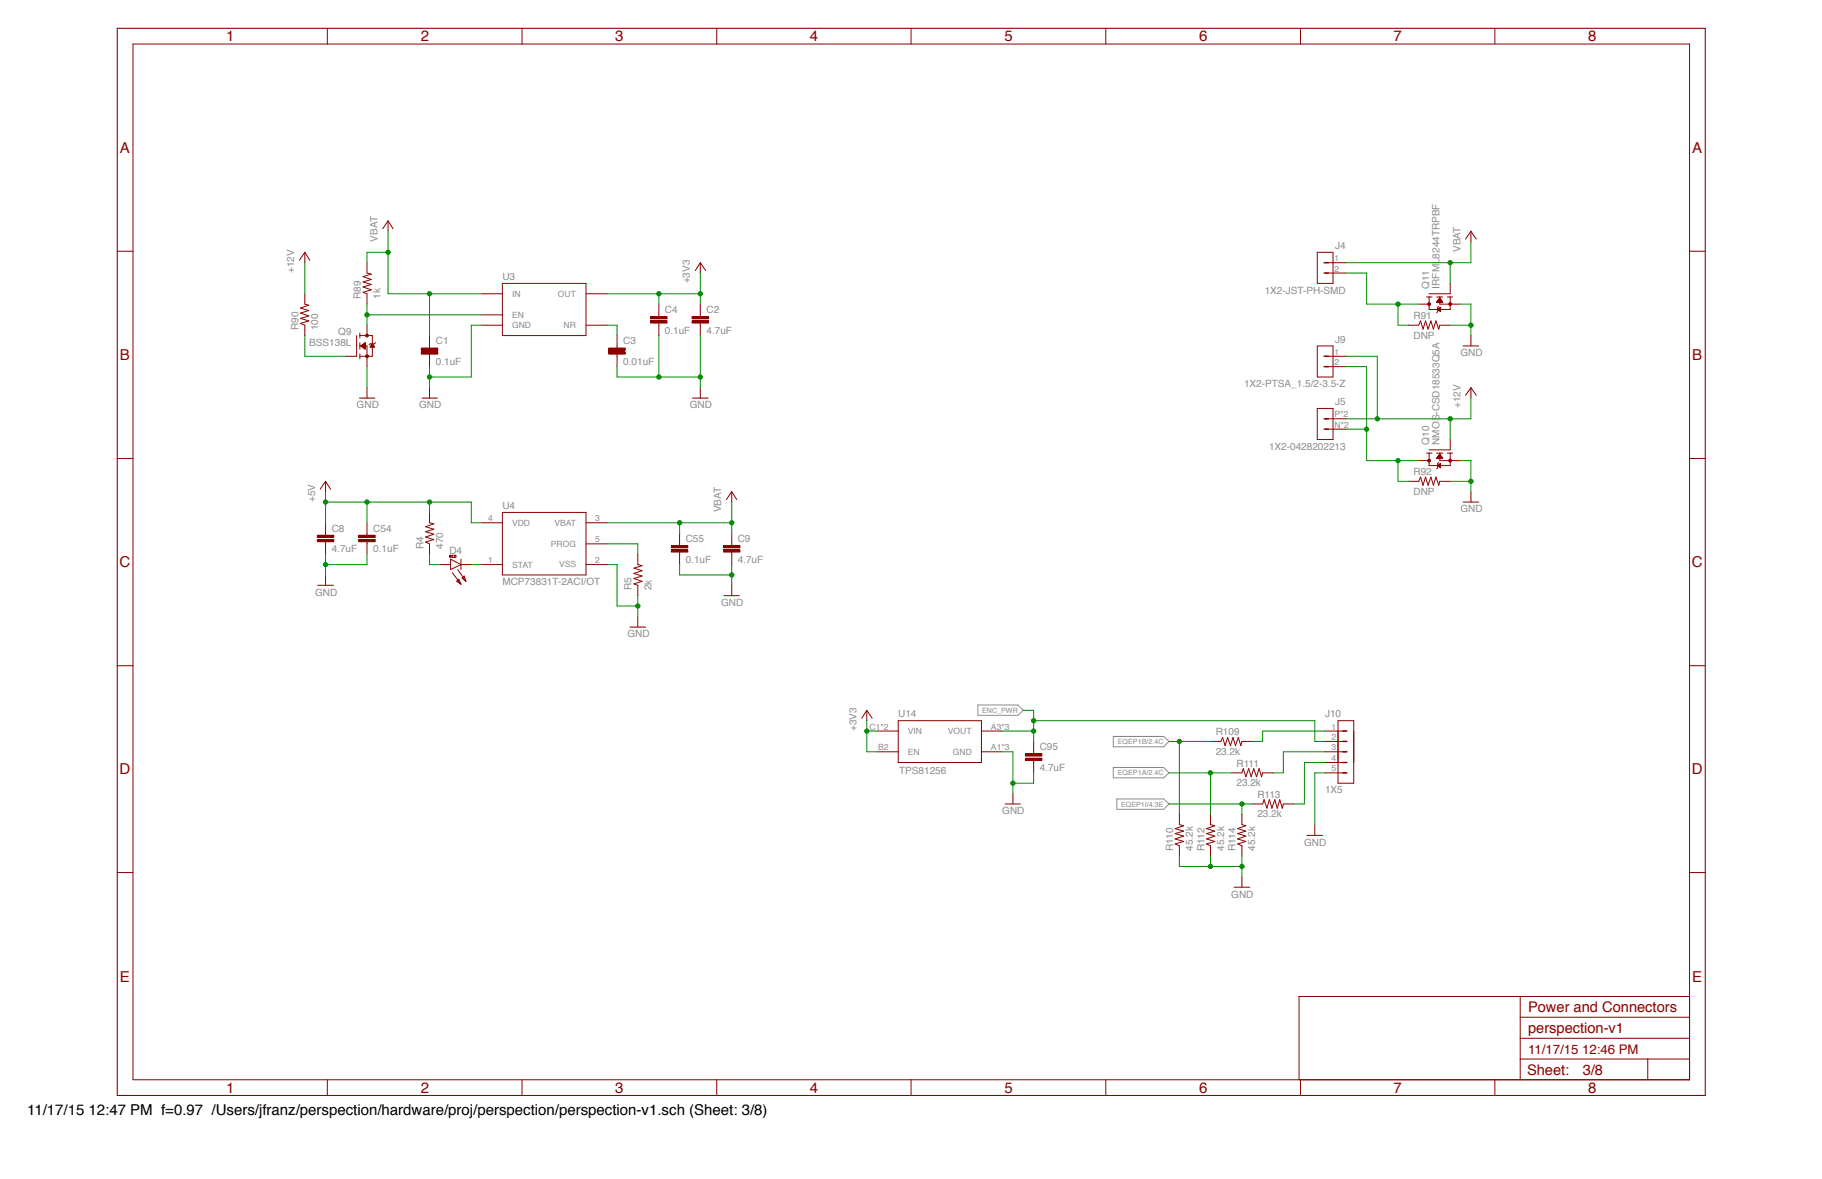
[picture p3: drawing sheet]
<svg xmlns="http://www.w3.org/2000/svg" width="432mm" height="279mm" viewBox="0 0 432 279" stroke-linecap="round" stroke-linejoin="round" font-family="sans-serif">
<path d="M231.8 167.1h9.4l1.3 1.2-1.3 1.2h-9.4zM263.8 174.5h12l1.3 1.2-1.3 1.3h-12zM263.8 181.9h12l1.3 1.3-1.3 1.1h-12zM264.7 189.3h11.1l1.3 1.2-1.3 1.3h-11.1z" fill="none" stroke="#8b8b8b" stroke-width=".24"/>
<g fill="none" stroke="#8b0100" stroke-width=".24">
<path d="M31.5 10.4h368.9v245.5h-368.9zM77.6 6.7v3.7M123.7 6.7v3.7M169.9 6.7v3.7M215.9 6.7v3.7M262.1 6.7v3.7M308.2 6.7v3.7M354.3 6.7v3.7M27.8 59.5h3.7M92 52.3l1.2 1.9M92 52.3l-1.3 1.9M92 52.3v2.5"/>
<path d="M400.4 59.5h3.7M114.2 69.6h4.9M114.2 74.6h4.9M114.2 77.1h4.9M119.1 67.2h19.8v12.3h-19.8zM138.9 69.6h4.9M138.9 77.1h4.9M101.8 82v.5M101.8 83.9v.5M27.8 108.6h3.7M400.4 108.6h3.7M27.8 157.8h3.7"/>
<path d="M400.4 157.8h3.7M27.8 206.8h3.7M400.4 206.8h3.7M360.3 236.2v19.7M400.4 236.2h-92.5v19.7M77.6 255.9v3.7M123.7 255.9v3.7M169.9 255.9v3.7M215.9 255.9v3.7M262.1 255.9v3.7M308.2 255.9v3.7M354.3 255.9v3.7"/>
<path d="M360.3 251h40.1M360.3 246.1h40.1M360.3 241.1h40.1M390.5 251v4.9"/>
</g>
<path d="M27.8 6.7h376.3v252.9h-376.3z" fill="none" stroke="#8b0100" stroke-width=".25"/>
<path d="M99.8 83.4h3.9v.5h-3.9z" fill="#8b0100"/>
<path d="M99.8 83.4h3.9v.5h-3.9z" fill="none" stroke="#8b0100" stroke-width=".24"/>
<path d="M99.8 82.5h3.9v.5h-3.9z" fill="#8b0100"/>
<path d="M101.8 79.5v2.5M166 62.3l1.2 1.8M166 62.3l-1.2 1.8M166 62.3v2.4M166 74.6v.4M166 76.6v.5M99.8 82.5h3.9v.5h-3.9zM101.8 84.4v2.5" fill="none" stroke="#8b0100" stroke-width=".24"/>
<path d="M164 76h3.9v.5h-3.9z" fill="#8b0100"/>
<path d="M164 76.1h3.9v.5h-3.9z" fill="none" stroke="#8b0100" stroke-width=".24"/>
<path d="M164 75h3.9v.5h-3.9z" fill="#8b0100"/>
<path d="M164 75h3.9v.5h-3.9zM166 72.1v2.5M166 77.1v2.4M146.2 82v.5M146.2 83.9v.5" fill="none" stroke="#8b0100" stroke-width=".24"/>
<path d="M144.3 83.4h3.9v.5h-3.9z" fill="#8b0100"/>
<path d="M144.3 83.4h3.9v.5h-3.9z" fill="none" stroke="#8b0100" stroke-width=".24"/>
<path d="M144.3 82.5h3.9v.5h-3.9z" fill="#8b0100"/>
<path d="M146.2 79.5v2.5M156.1 74.6v.4M156.1 76.6v.5M144.3 82.5h3.9v.5h-3.9zM146.2 84.4v2.5" fill="none" stroke="#8b0100" stroke-width=".24"/>
<path d="M154.2 76h3.9v.5h-3.9z" fill="#8b0100"/>
<path d="M154.2 76.1h3.9v.5h-3.9z" fill="none" stroke="#8b0100" stroke-width=".24"/>
<path d="M154.2 75h3.9v.5h-3.9z" fill="#8b0100"/>
<g fill="none" stroke="#8b0100" stroke-width=".24">
<path d="M154.2 75h3.9v.5h-3.9zM156.1 72.1v2.5M156.1 77.1v2.4M100 94.3h3.7M101.8 91.9v2.4M164.1 94.3h3.7M166 91.9v2.4M77.2 114.1l1.1 1.8M77.2 114.1l-1.3 1.8M77.2 114.1v2.4M77.2 126.4v.5M77.2 128.4v.5"/>
<path d="M114.2 123.9h4.9M114.2 133.8h4.9M119.1 121.4h19.8v14.8h-19.8zM138.9 123.9h4.9M138.9 133.8h4.9M138.9 128.9h4.9"/>
</g>
<path d="M75.2 127.8h3.9v.6h-3.9z" fill="#8b0100"/>
<path d="M75.2 127.9h3.9v.5h-3.9z" fill="none" stroke="#8b0100" stroke-width=".24"/>
<path d="M75.2 126.8h3.9v.5h-3.9z" fill="#8b0100"/>
<g fill="none" stroke="#8b0100" stroke-width=".24">
<path d="M75.2 126.9h3.9v.5h-3.9zM75.3 138.7h3.7M77.2 123.9v2.5M77.2 128.9v2.4M77.2 136.2v2.5M101.8 121.4v2.5l1 .2-1.9 .7 1.9 .6-1.9 .6 1.9 .6-1.9 .7 1.9 .6-1.9 .6 .9 .4v2.4M104.3 133.8h2.5M106.5 131.9l.4-.1-.1-.2h-.3v.5M106.7 131.9l.2 .2M106.8 132.5l2.4 1.3-2.4 1.2zM107.1 131.8h.2M107.2 135.7l2 2.8"/>
<path d="M107.5 131.6h-.4v.5h.4M107.7 131.6l.4 .1-.1 .4h-.3zM108.2 137.8l.5-.5 .5 1.2zM108.5 135l1.9 2.8M108.7 137.5l-.2 .3M109.2 132.5v2.5M109.2 133.8h2.5M109.5 137l.5-.5 .4 1.3zM110 136.8l-.3 .2M151.2 131.3v2.5l1 .2-2 .6 2 .6-2 .7 2 .6-2 .6 2 .7-2 .6 1 .3v2.5M173.4 128.9v.4M173.4 130.8v.5"/>
<path d="M149.3 148.6h3.7M151.2 146.2v2.4"/>
</g>
<path d="M171.4 130.3h3.9v.5h-3.9z" fill="#8b0100"/>
<path d="M171.5 130.3h3.9v.5h-3.9z" fill="none" stroke="#8b0100" stroke-width=".24"/>
<path d="M171.4 129.3h3.9v.5h-3.9z" fill="#8b0100"/>
<path d="M173.4 116.5v2.5M173.4 116.5l1.2 1.9M173.4 116.5l-1.3 1.9M87 126.4v.5M87 128.4v.5M171.5 129.3h3.9v.5h-3.9zM173.4 126.4v2.5M173.4 131.3v2.5M173.4 138.7v2.5M171.6 141.2h3.6" fill="none" stroke="#8b0100" stroke-width=".24"/>
<path d="M85 127.8h3.9v.6h-3.9z" fill="#8b0100"/>
<path d="M85 127.9h3.9v.5h-3.9z" fill="none" stroke="#8b0100" stroke-width=".24"/>
<path d="M85 126.8h3.9v.5h-3.9z" fill="#8b0100"/>
<path d="M85 126.9h3.9v.5h-3.9zM87 123.9v2.5M87 128.9v2.4M161.1 128.9v.4M161.1 130.8v.5" fill="none" stroke="#8b0100" stroke-width=".24"/>
<path d="M159.1 130.3h3.9v.5h-3.9z" fill="#8b0100"/>
<path d="M159.1 130.3h3.9v.5h-3.9z" fill="none" stroke="#8b0100" stroke-width=".24"/>
<path d="M159.1 129.3h3.9v.5h-3.9z" fill="#8b0100"/>
<path d="M84.5 79.5v4.9M85.3 78.9v1.2M85.3 79.5h2.9v4.9h-2.9M85.3 81.2v1.5M85.3 83.8v1.2M85.3 82h1.7v2.4M89 81.2l-.2 .3h-1.1l-.2 .2M159.1 129.3h3.9v.5h-3.9zM161.1 126.4v2.5M161.1 131.3v2.5" fill="none" stroke="#8b0100" stroke-width=".24"/>
<circle cx="87" cy="84.4" r=".34" fill="#8b0100"/>
<circle cx="87" cy="84.4" r=".34" fill="none" stroke="#8b0100" stroke-width=".24"/>
<circle cx="87" cy="79.5" r=".34" fill="#8b0100"/>
<g fill="none" stroke="#8b0100" stroke-width=".24">
<path d="M72.2 59.8l1.2 1.9M72.2 59.8l-1.2 1.9M72.2 59.8v2.5M72.2 69.6v2.5l1 .2-2 .7 2 .6-2 .6 2 .7-2 .6 2 .6-2 .5 1 .5v2.4M87 62.3v2.4l1 .3-2 .6 2 .6-2 .6 2 .6-2 .6 2 .7-2 .6 1 .3v2.5M87 77.1v2.4M82.1 84.4h2.4M85.2 94.3h3.6M85.5 82h1.1M85.5 82l1.1-.8v1.5zM85.6 82.1h1M85.6 81.9h1"/>
<path d="M85.7 82.1h.9M85.7 81.8h.9M85.9 82.2h.7M85.9 81.7h.7M86 82.3h.6M86 81.6h.6M86.1 81.6h.5M86.1 82.4h.5M86.2 82.5h.4M86.2 81.5h.4M86.3 82.6h.3M86.3 81.4h.3"/>
<path d="M86.5 82.7h.1M86.5 81.3h.1M87 84.4v2.5M87 91.9v2.4M87.8 82.1h.9M87.9 82.1h.8M87.9 82h.7M88 81.9h.5M88 81.8h.5M88.1 81.7h.3M88.2 81.6h.1M88.2 81.5l.6 .7h-1.1z"/>
<path d="M338.1 107.4h1.3M338.7 106.6h5M338.7 107.4v2.9h5v-2.9M340.5 107.4h1.4M341 109.6l-.3 .2v1l-.2 .3M341.2 107.4v1.8h2.5M343 107.4h1.3"/>
<circle cx="87" cy="79.5" r=".34"/>
</g>
<circle cx="343.7" cy="109.1" r=".34" fill="#8b0100"/>
<circle cx="343.7" cy="109.2" r=".34" fill="none" stroke="#8b0100" stroke-width=".24"/>
<circle cx="338.7" cy="109.1" r=".34" fill="#8b0100"/>
<g fill="none" stroke="#8b0100" stroke-width=".24">
<path d="M338.1 70.4h1.3M338.7 70.4v2.9h5v-2.9M338.7 69.6h5M340.5 70.4h1.4M341 72.6l-.3 .2v1.1l-.2 .2M341.2 70.4v1.7h2.5M343 70.4h1.3M336.2 109.2h2.5M340.5 108.6h1.4M340.6 108.5h1.2M340.6 108.4h1.1M340.6 108.3h1.1"/>
<path d="M340.7 110.3l.7-.5v1zM340.7 110.3h.7M340.7 108.2h1M340.8 110.4h.6M340.8 110.3h.6M340.8 108.1h.8M340.9 110.5h.5M340.9 108.1h.6M341 110.2h.4M341 108h.4M341 107.9h.4M341.1 110.6h.3"/>
<path d="M341.1 110.1h.3M341.1 107.8h.2M341.1 110h.3M341.1 107.7h.1M341.1 107.6h.1M341.2 110.7h.2M341.2 107.6l.7 1h-1.4zM341.3 110.8h.1M341.3 109.9h.2M343.7 109.2h2.4M343.7 104.2v2.4M346.7 119h3.8"/>
<path d="M348.6 116.5v2.5"/>
<circle cx="338.7" cy="109.2" r=".34"/>
</g>
<circle cx="343.7" cy="72.1" r=".34" fill="#8b0100"/>
<circle cx="343.7" cy="72.1" r=".34" fill="none" stroke="#8b0100" stroke-width=".24"/>
<circle cx="338.7" cy="72.1" r=".34" fill="#8b0100"/>
<g fill="none" stroke="#8b0100" stroke-width=".24">
<path d="M312.2 59.8h3.7v7.4h-3.7zM348.6 54.8l1.3 1.9M348.6 54.8l-1.3 1.9M348.6 54.8v2.5M314 62.3h5M314 64.7h5M333.8 77.1h2.4l.5-1 .5 1.9 .6-1.9 .6 1.9 .7-1.9 .6 1.9 .6-1.9 .7 1.9 .2-.9h2.5M336.2 72.1h2.5M340.5 71.6h1.4M340.6 71.5h1.2M340.6 71.4h1.1M340.6 71.3h1.1"/>
<path d="M340.7 73.3h.7M340.7 71.2h1M340.8 73.4h.6M340.8 73.3h.6M340.8 71.1h.8M340.9 71.1h.6M341 73.5h.4M341 73.2h.4M341 71h.4M341 70.9h.4M341.1 73.6h.3M341.1 73.1h.3"/>
<path d="M341.1 70.8h.2M341.1 73h.3M341.1 70.7h.1M341.1 70.6h.1M341.2 73.7h.2M341.2 70.6l.7 1h-1.4zM341.3 73.8h.1M341.3 72.9h.1M341.4 72.8l-.7 .5M341.4 72.8v1.1l-.7-.6M341.4 72.8h.1M343.7 72.1h2.4"/>
<path d="M343.7 67.2v2.4M348.6 79.5v2.5M312.2 82h3.7v7.3h-3.7zM312.2 96.8h3.7v7.4h-3.7zM314 99.3h5M314 84.4h5M314 86.9h5M346.7 82h3.8M348.6 91.9v2.4M348.6 91.9l1.3 1.8M348.6 91.9l-1.3 1.8M314 101.7h5"/>
<path d="M333.8 114.1h2.4l.5-1 .5 1.9 .6-1.9 .6 1.9 .7-1.9 .6 1.9 .6-1.9 .7 1.9 .2-.9h2.5M205.4 168.3l1.3 1.9M205.4 168.3l-1.2 1.9M205.4 168.3v2.5M208 173.2h4.9M208 178.2h4.9M212.9 170.8h19.7v9.9h-19.7zM232.6 173.2h4.9M232.6 178.2h4.9M245 178.2v.5M314 173.2h5M314 175.7h5"/>
<path d="M314 178.2h5M317.1 170.8h3.7v14.8h-3.7zM238.2 190.5h3.6M240.1 188.1v2.4M245 180.2v.5M314 180.7h5M314 183.2h5"/>
<circle cx="338.7" cy="72.1" r=".34"/>
</g>
<path d="M313.8 62.3h1M313.8 64.7h1M313.8 99.3h1M313.8 84.4h1M313.8 86.9h1M313.8 101.7h1M318.2 173.2h1M318.2 175.7h1M318.2 178.2h1M318.2 180.7h1M318.2 183.2h1" fill="none" stroke="#8b0100" stroke-width=".34"/>
<path d="M243 179.7h3.9v.5h-3.9z" fill="#8b0100"/>
<path d="M243 179.7h3.9v.5h-3.9z" fill="none" stroke="#8b0100" stroke-width=".24"/>
<path d="M243 178.6h3.9v.6h-3.9z" fill="#8b0100"/>
<g fill="none" stroke="#8b0100" stroke-width=".24">
<path d="M243 178.7h3.9v.5h-3.9zM245 175.7v2.5M286.9 175.7h2.4l.5-.9 .5 1.9 .6-1.9 .7 1.9 .6-1.9 .6 1.9 .7-1.9 .6 1.9 .2-1h2.5M245 180.7v2.5M279.5 193v2.4l1 .3-2 .7 2 .6-2 .5 2 .6-2 .7 2 .6-2 .6 1 .4v2.5M286.9 193v2.4l1 .3-2 .7 2 .6-2 .5 2 .6-2 .7 2 .6-2 .6 1 .4v2.5M291.9 183.2h2.4l.4-1.1 .6 2 .6-2 .6 2 .6-2 .7 2 .6-2 .6 2 .2-.9h2.5M294.3 193v2.4l1 .3-2 .7 2 .6-2 .5 2 .6-2 .7 2 .6-2 .6 1 .4v2.5M296.8 190.5h2.4l.4-1 .6 2 .6-2 .6 2 .7-2 .6 2 .6-2 .6 2 .2-1h2.5M309.7 198h3.8M311.6 195.4v2.6M292.5 210.2h3.7"/>
<path d="M294.3 207.8v2.4"/>
</g>
<path d="M143.8 69.6h22.2M166 64.7v7.4" fill="none" stroke="#008b00" stroke-width=".24"/>
<circle cx="165.9" cy="69.6" r=".51" fill="#008b00"/>
<g fill="none" stroke="#008b00" stroke-width=".24">
<path d="M156.1 69.6v2.5"/>
<circle cx="166" cy="69.6" r=".51"/>
</g>
<circle cx="156.1" cy="69.6" r=".51" fill="#008b00"/>
<g fill="none" stroke="#008b00" stroke-width=".24">
<path d="M205.4 173.2h2.6M205.4 170.8v7.4h2.6"/>
<circle cx="156.1" cy="69.6" r=".51"/>
</g>
<circle cx="205.4" cy="173.2" r=".51" fill="#008b00"/>
<g fill="none" stroke="#008b00" stroke-width=".24">
<path d="M156.1 79.5v9.8h-9.9v-2.4"/>
<circle cx="205.4" cy="173.2" r=".51"/>
</g>
<circle cx="156.1" cy="89.3" r=".51" fill="#008b00"/>
<g fill="none" stroke="#008b00" stroke-width=".24">
<path d="M166 79.5v12.4M156.1 89.3h9.9"/>
<circle cx="156.1" cy="89.3" r=".51"/>
</g>
<circle cx="165.9" cy="89.3" r=".51" fill="#008b00"/>
<g fill="none" stroke="#008b00" stroke-width=".24">
<path d="M114.2 77.1h-2.5v12.2h-9.9M101.8 86.9v5"/>
<circle cx="166" cy="89.3" r=".51"/>
</g>
<circle cx="101.8" cy="89.3" r=".51" fill="#008b00"/>
<g fill="none" stroke="#008b00" stroke-width=".24">
<path d="M77.2 131.3v4.9M87 131.3v2.5h-9.8"/>
<circle cx="101.8" cy="89.3" r=".51"/>
</g>
<circle cx="77.1" cy="133.8" r=".51" fill="#008b00"/>
<g fill="none" stroke="#008b00" stroke-width=".24">
<path d="M146.2 133.8v9.8h5M151.2 141.2v5"/>
<circle cx="77.2" cy="133.8" r=".51"/>
</g>
<circle cx="151.1" cy="143.6" r=".51" fill="#008b00"/>
<g fill="none" stroke="#008b00" stroke-width=".24">
<path d="M143.8 133.8h2.4M161.1 133.8v2.4h12.3M173.4 133.8v4.9"/>
<circle cx="151.2" cy="143.6" r=".51"/>
</g>
<circle cx="173.4" cy="136.2" r=".51" fill="#008b00"/>
<g fill="none" stroke="#008b00" stroke-width=".24">
<path d="M87 86.9v5M343.7 114.1h4.9M346.1 109.2h2.5v7.3"/>
<circle cx="173.4" cy="136.2" r=".51"/>
</g>
<circle cx="348.6" cy="114" r=".51" fill="#008b00"/>
<g fill="none" stroke="#008b00" stroke-width=".24">
<path d="M343.7 77.1h4.9M346.1 72.1h2.5v7.4"/>
<circle cx="348.6" cy="114.1" r=".51"/>
</g>
<circle cx="348.6" cy="77" r=".51" fill="#008b00"/>
<g fill="none" stroke="#008b00" stroke-width=".24">
<path d="M237.5 178.2h2.6v9.9M245 183.2v2.4h-4.9"/>
<circle cx="348.6" cy="77.1" r=".51"/>
</g>
<circle cx="240" cy="185.6" r=".51" fill="#008b00"/>
<g fill="none" stroke="#008b00" stroke-width=".24">
<path d="M314 183.2h-2.4v12.2M279.5 202.9v2.4h14.8M294.3 202.9v4.9"/>
<circle cx="240.1" cy="185.6" r=".51"/>
</g>
<circle cx="294.3" cy="205.3" r=".51" fill="#008b00"/>
<g fill="none" stroke="#008b00" stroke-width=".24">
<path d="M286.9 202.9v2.4"/>
<circle cx="294.3" cy="205.3" r=".51"/>
</g>
<circle cx="286.9" cy="205.3" r=".51" fill="#008b00"/>
<g fill="none" stroke="#008b00" stroke-width=".24">
<path d="M92 54.8v14.8h22.2M101.8 69.6v9.9"/>
<circle cx="286.9" cy="205.3" r=".51"/>
</g>
<circle cx="101.8" cy="69.6" r=".51" fill="#008b00"/>
<g fill="none" stroke="#008b00" stroke-width=".24">
<path d="M92 59.8h-5v2.5"/>
<circle cx="101.8" cy="69.6" r=".51"/>
</g>
<circle cx="91.9" cy="59.8" r=".51" fill="#008b00"/>
<g fill="none" stroke="#008b00" stroke-width=".24">
<path d="M173.4 119v7.4M143.8 123.9h29.6"/>
<circle cx="92" cy="59.8" r=".51"/>
</g>
<circle cx="173.4" cy="123.9" r=".51" fill="#008b00"/>
<g fill="none" stroke="#008b00" stroke-width=".24">
<path d="M161.1 123.9v2.5"/>
<circle cx="173.4" cy="123.9" r=".51"/>
</g>
<circle cx="161" cy="123.9" r=".51" fill="#008b00"/>
<g fill="none" stroke="#008b00" stroke-width=".24">
<path d="M348.6 57.3v5h-29.6M343.7 62.3v4.9"/>
<circle cx="161.1" cy="123.9" r=".51"/>
</g>
<circle cx="343.7" cy="62.2" r=".51" fill="#008b00"/>
<g fill="none" stroke="#008b00" stroke-width=".24">
<path d="M143.8 77.1h2.4v2.4M77.2 116.5v7.4M77.2 119h34.5v4.9h2.5"/>
<circle cx="343.7" cy="62.3" r=".51"/>
</g>
<circle cx="77.1" cy="119" r=".51" fill="#008b00"/>
<g fill="none" stroke="#008b00" stroke-width=".24">
<path d="M101.8 119v2.4"/>
<circle cx="77.2" cy="119" r=".51"/>
</g>
<circle cx="101.8" cy="119" r=".51" fill="#008b00"/>
<g fill="none" stroke="#008b00" stroke-width=".24">
<path d="M87 119v4.9"/>
<circle cx="101.8" cy="119" r=".51"/>
</g>
<circle cx="87" cy="119" r=".51" fill="#008b00"/>
<g fill="none" stroke="#008b00" stroke-width=".24">
<path d="M87 74.6h27.2M87 72.1v5M101.8 131.3v2.5h2.5M111.7 133.8h2.5M143.8 128.9h7.4v2.4"/>
<circle cx="87" cy="119" r=".51"/>
</g>
<circle cx="87" cy="74.6" r=".51" fill="#008b00"/>
<g fill="none" stroke="#008b00" stroke-width=".24">
<path d="M72.2 79.5v4.9h9.9M72.2 62.3v7.3M343.7 99.3v4.9M348.6 94.3v5h-29.6"/>
<circle cx="87" cy="74.6" r=".51"/>
</g>
<circle cx="343.7" cy="99.2" r=".51" fill="#008b00"/>
<g fill="none" stroke="#008b00" stroke-width=".24">
<path d="M319 84.4h7.4v14.9"/>
<circle cx="343.7" cy="99.3" r=".51"/>
</g>
<circle cx="326.4" cy="99.2" r=".51" fill="#008b00"/>
<g fill="none" stroke="#008b00" stroke-width=".24">
<path d="M319 101.7h4.9v7.5h12.3M331.3 109.2v4.9h2.5"/>
<circle cx="326.4" cy="99.3" r=".51"/>
</g>
<circle cx="331.3" cy="109.1" r=".51" fill="#008b00"/>
<g fill="none" stroke="#008b00" stroke-width=".24">
<path d="M319 86.9h4.9v14.8"/>
<circle cx="331.3" cy="109.2" r=".51"/>
</g>
<circle cx="323.8" cy="101.7" r=".51" fill="#008b00"/>
<g fill="none" stroke="#008b00" stroke-width=".24">
<path d="M319 64.7h4.9v7.4h12.3M331.3 72.1v5h2.5"/>
<circle cx="323.9" cy="101.7" r=".51"/>
</g>
<circle cx="331.3" cy="72.1" r=".51" fill="#008b00"/>
<g fill="none" stroke="#008b00" stroke-width=".24">
<path d="M237.5 173.2h7.5M245 170.8v4.9"/>
<circle cx="331.3" cy="72.1" r=".51"/>
</g>
<circle cx="244.9" cy="173.2" r=".51" fill="#008b00"/>
<g fill="none" stroke="#008b00" stroke-width=".24">
<path d="M242.5 168.3h2.5v2.5h66.6v4.9h2.4"/>
<circle cx="245" cy="173.2" r=".51"/>
</g>
<circle cx="244.9" cy="170.8" r=".51" fill="#008b00"/>
<g fill="none" stroke="#008b00" stroke-width=".24">
<path d="M277.1 190.5h19.7M294.3 190.5v2.5"/>
<circle cx="245" cy="170.8" r=".51"/>
</g>
<circle cx="294.3" cy="190.5" r=".51" fill="#008b00"/>
<g fill="none" stroke="#008b00" stroke-width=".24">
<path d="M277.1 183.2h14.8M286.9 183.2v9.8"/>
<circle cx="294.3" cy="190.5" r=".51"/>
</g>
<circle cx="286.9" cy="183.1" r=".51" fill="#008b00"/>
<g fill="none" stroke="#008b00" stroke-width=".24">
<path d="M277.1 175.7h9.8M279.5 175.7v17.3"/>
<circle cx="286.9" cy="183.2" r=".51"/>
</g>
<circle cx="279.5" cy="175.7" r=".51" fill="#008b00"/>
<g fill="none" stroke="#008b00" stroke-width=".24">
<path d="M314 173.2h-14.8v2.5h-2.4M314 178.2h-9.9v5h-2.4M314 180.7h-4.9v9.8h-2.5"/>
<circle cx="279.5" cy="175.7" r=".51"/>
</g>
<g font-size="3.6" fill="#8b0100">
<text x="53.6" y="9.8">1</text>
<text x="99.7" y="9.8">2</text>
<text x="145.8" y="9.8">3</text>
<text x="191.9" y="9.8">4</text>
<text x="238.1" y="9.8">5</text>
<text x="284.2" y="9.8">6</text>
<text x="330.3" y="9.8">7</text>
<text x="376.4" y="9.8">8</text>
<text x="28.4" y="36.2">A</text>
<text x="401.1" y="36.2">A</text>
<text x="28.4" y="85.3">B</text>
<text x="401.1" y="85.3">B</text>
<text x="28.4" y="134.4">C</text>
<text x="401" y="134.4">C</text>
<text x="28.4" y="183.5">D</text>
<text x="401" y="183.5">D</text>
<text x="28.4" y="232.6">E</text>
<text x="401.1" y="232.6">E</text>
<text x="53.6" y="259">1</text>
<text x="99.7" y="259">2</text>
<text x="145.8" y="259">3</text>
<text x="191.9" y="259">4</text>
<text x="238.1" y="259">5</text>
<text x="284.2" y="259">6</text>
<text x="330.3" y="259">7</text>
<text x="376.4" y="259">8</text>
</g>
<text font-size="3.6" x="6.4" y="264.2">11/17/15 12:47 PM f=0.97 /Users/jfranz/perspection/hardware/proj/perspection/perspection-v1.sch (Sheet: 3/8)</text>
<g font-size="3.5" fill="#8b0100">
<text x="362.1" y="239.9">Power and Connectors</text>
<text x="362.1" y="244.8">perspection-v1</text>
<text x="361.9" y="254.8">Sheet:</text>
<text x="375.1" y="254.7">3/8</text>
</g>
<text font-size="3.1" fill="#8b0100" x="362.1" y="249.7">11/17/15 12:46 PM</text>
<g font-size="2.4" fill="#8b8b8b">
<text x="89.5" y="57.3" transform="rotate(-90 89.5 57.3)">VBAT</text>
<text x="316.4" y="59">J4</text>
<text x="346.1" y="59.8" transform="rotate(-90 346.1 59.8)">VBAT</text>
<text x="69.7" y="64.7" transform="rotate(-90 69.7 64.7)">+12V</text>
<text x="85.5" y="70.9" transform="rotate(-90 85.5 70.9)">R89</text>
<text x="90.2" y="70.9" transform="rotate(-90 90.2 70.9)">1k</text>
<text x="119.1" y="66.4">U3</text>
<text x="163.5" y="67.2" transform="rotate(-90 163.5 67.2)">+3V3</text>
<text x="299.7" y="69.6">1X2-JST-PH-SMD</text>
<text x="338.7" y="68.4" transform="rotate(-90 338.7 68.4)">Q11</text>
<text x="341.2" y="68.4" transform="rotate(-90 341.2 68.4)">IRFML8244TRPBF</text>
<text x="157.6" y="74.2">C4</text>
<text x="167.4" y="74.2">C2</text>
<text x="335" y="75.6">R91</text>
<text x="70.7" y="78.3" transform="rotate(-90 70.7 78.3)">R90</text>
<text x="73.3" y="82">BSS138L</text>
<text x="75.4" y="78.3" transform="rotate(-90 75.4 78.3)">100</text>
<text x="80.2" y="79.5">Q9</text>
<text x="103.3" y="81.6">C1</text>
<text x="147.7" y="81.6">C3</text>
<text x="157.6" y="79.1">0.1uF</text>
<text x="167.4" y="79.1">4.7uF</text>
<text x="316.4" y="81.2">J9</text>
<text x="335" y="80.2">DNP</text>
<text x="103.3" y="86.5">0.1uF</text>
<text x="147.7" y="86.5">0.01uF</text>
<text x="346.1" y="84.4">GND</text>
<text x="294.8" y="91.8">1X2-PTSA_1.5/2-3.5-Z</text>
<text x="316.4" y="96">J5</text>
<text x="84.5" y="96.8">GND</text>
<text x="99.3" y="96.8">GND</text>
<text x="163.5" y="96.8">GND</text>
<text x="346.1" y="96.8" transform="rotate(-90 346.1 96.8)">+12V</text>
<text x="300.8" y="106.6">1X2-0428202213</text>
<text x="338.7" y="105.4" transform="rotate(-90 338.7 105.4)">Q10</text>
<text x="341.2" y="105.4" transform="rotate(-90 341.2 105.4)">NMOS-CSD18533Q5A</text>
<text x="335" y="112.6">R92</text>
<text x="74.7" y="119" transform="rotate(-90 74.7 119)">+5V</text>
<text x="335" y="117.2">DNP</text>
<text x="78.6" y="126">C8</text>
<text x="88.5" y="126">C54</text>
<text x="119.1" y="120.7">U4</text>
<text x="170.9" y="121.4" transform="rotate(-90 170.9 121.4)">VBAT</text>
<text x="346.1" y="121.4">GND</text>
<text x="78.6" y="130.9">4.7uF</text>
<text x="88.5" y="130.9">0.1uF</text>
<text x="100.3" y="130.1" transform="rotate(-90 100.3 130.1)">R4</text>
<text x="105" y="130.1" transform="rotate(-90 105 130.1)">470</text>
<text x="106.5" y="131.3">D4</text>
<text x="162.5" y="128.5">C55</text>
<text x="174.8" y="128.5">C9</text>
<text x="162.5" y="133.4">0.1uF</text>
<text x="174.8" y="133.4">4.7uF</text>
<text x="74.7" y="141.2">GND</text>
<text x="119.1" y="138.7">MCP73831T-2ACI/OT</text>
<text x="149.7" y="139.9" transform="rotate(-90 149.7 139.9)">R5</text>
<text x="154.4" y="139.9" transform="rotate(-90 154.4 139.9)">2k</text>
<text x="170.9" y="143.6">GND</text>
<text x="148.7" y="151">GND</text>
<text x="203" y="173.2" transform="rotate(-90 203 173.2)">+3V3</text>
<text x="212.8" y="170">U14</text>
<text x="314" y="170">J10</text>
<text x="246.4" y="177.8">C95</text>
<text x="288.1" y="178.9">23.2k</text>
<text x="288.1" y="174.3">R109</text>
<text x="213.1" y="183.3">TPS81256</text>
<text x="246.4" y="182.7">4.7uF</text>
<text x="293" y="181.7">R111</text>
<text x="293" y="186.3">23.2k</text>
<text x="298" y="189.1">R113</text>
<text x="314" y="188">1X5</text>
<text x="237.5" y="193">GND</text>
<text x="298" y="193.7">23.2k</text>
<text x="278" y="201.6" transform="rotate(-90 278 201.6)">R110</text>
<text x="282.7" y="201.6" transform="rotate(-90 282.7 201.6)">45.2k</text>
<text x="285.4" y="201.6" transform="rotate(-90 285.4 201.6)">R112</text>
<text x="290.1" y="201.6" transform="rotate(-90 290.1 201.6)">45.2k</text>
<text x="292.8" y="201.6" transform="rotate(-90 292.8 201.6)">R114</text>
<text x="297.5" y="201.6" transform="rotate(-90 297.5 201.6)">45.2k</text>
<text x="309.1" y="200.4">GND</text>
<text x="291.8" y="212.7">GND</text>
</g>
<g font-size="2" fill="#8b8b8b">
<text x="316.3" y="61.9">1</text>
<text x="316.3" y="64.3">2</text>
<text x="121.3" y="70.4">IN</text>
<text x="132.2" y="70.3">OUT</text>
<text x="121.3" y="75.3">EN</text>
<text x="121.3" y="77.8">GND</text>
<text x="133.6" y="77.7">NR</text>
<text x="316.3" y="84.1">1</text>
<text x="316.3" y="86.5">2</text>
<text x="316.3" y="98.9">P*2</text>
<text x="316.3" y="101.3">N*2</text>
<text x="115.7" y="123.6">4</text>
<text x="121.3" y="124.6">VDD</text>
<text x="131.4" y="124.6">VBAT</text>
<text x="141.1" y="123.6">3</text>
<text x="130.5" y="129.5">PROG</text>
<text x="141.1" y="128.5">5</text>
<text x="115.7" y="133.4">1</text>
<text x="121.3" y="134.5">STAT</text>
<text x="132.5" y="134.5">VSS</text>
<text x="141.1" y="133.4">2</text>
<text x="206.1" y="172.9">C1*2</text>
<text x="215.1" y="174">VIN</text>
<text x="224.6" y="173.9">VOUT</text>
<text x="234.9" y="172.9">A3*3</text>
<text x="315.6" y="172.9">1</text>
<text x="208.1" y="177.8">B2</text>
<text x="215.1" y="178.9">EN</text>
<text x="225.8" y="178.9">GND</text>
<text x="234.9" y="177.8">A1*3</text>
<text x="315.6" y="175.4">2</text>
<text x="315.6" y="177.8">3</text>
<text x="315.6" y="180.3">4</text>
<text x="315.6" y="182.8">5</text>
</g>
<g font-size="1.7" fill="#8b8b8b">
<text x="232.8" y="169">ENC_PWR</text>
<text x="264.9" y="176.4">EQEP1B/2.4C</text>
<text x="264.9" y="183.8">EQEP1A/2.4C</text>
<text x="265.7" y="191.2">EQEP1I/4.3E</text>
</g>
</svg>
